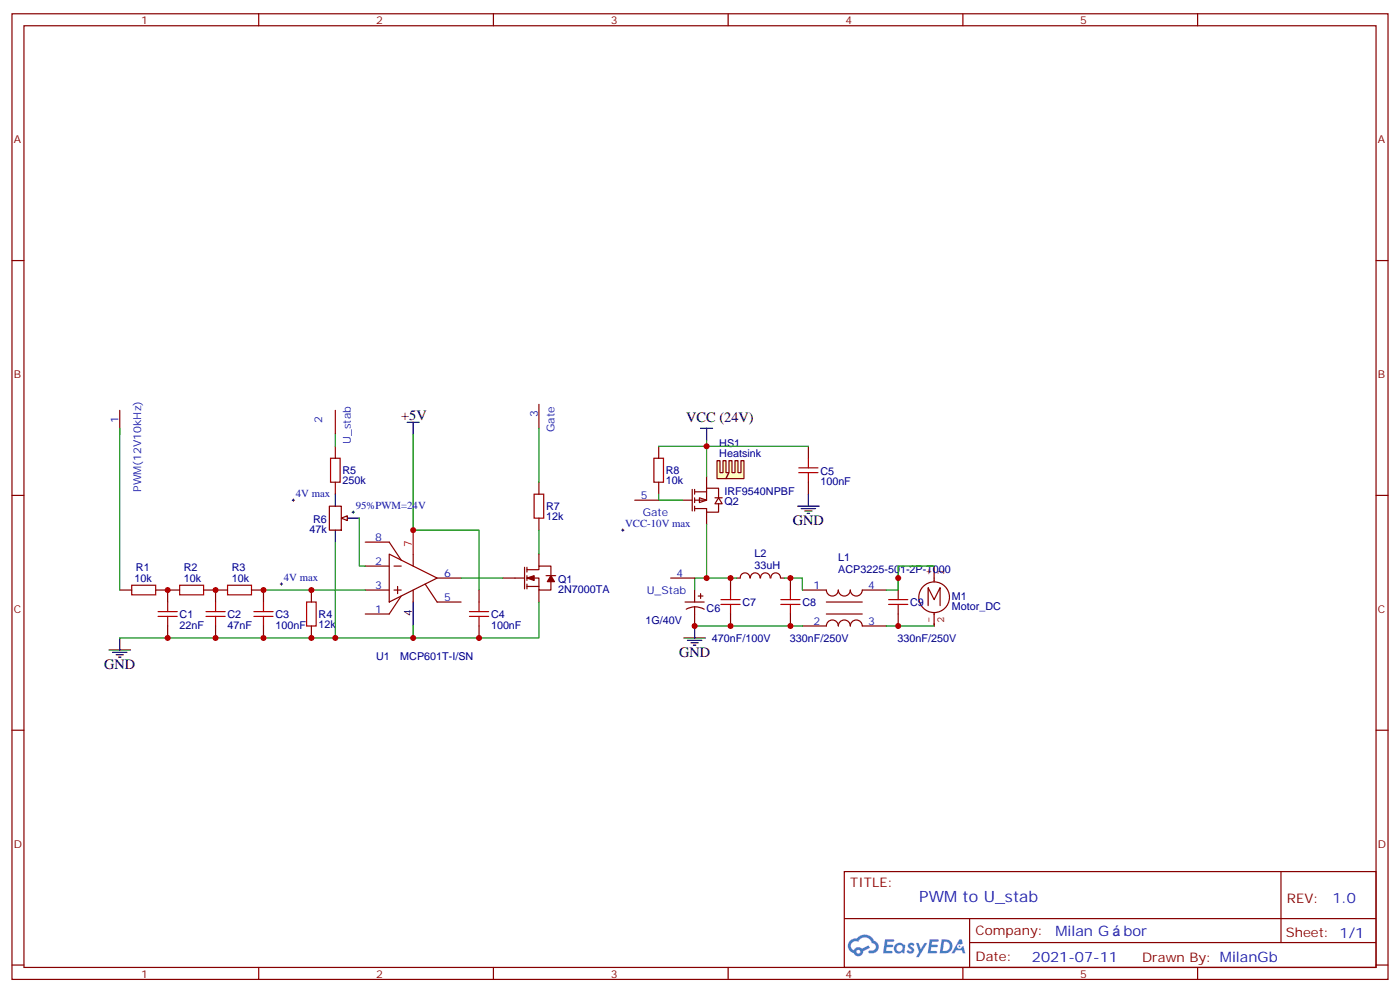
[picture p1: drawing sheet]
<svg xmlns="http://www.w3.org/2000/svg" width="412mm" height="292mm" viewBox="0 0 412 292" stroke-linecap="round" stroke-linejoin="round" font-family="sans-serif">
<g fill="none" stroke="#870000" stroke-width=".35">
<path d="M3.5 4.1h405.4v284.3h-405.4zM7.1 7.6h398.2v277.3h-398.2zM76.2 4.1v3.5M145.3 4.1v3.5M214.5 4.1v3.5M283.6 4.1v3.5M352.8 4.1v3.5M3.5 76.7h3.6M405.3 76.7h3.6M3.5 145.9h3.6M405.3 145.9h3.6M3.5 215h3.6"/>
<path d="M405.3 215h3.6M248.7 256.6h156.6v28.3h-156.6zM377.3 256.7v20.8M248.7 270.5h156.5M285.6 277.5h119.6M285.6 270.5v14.1M3.5 284.2h3.6M76.2 284.9v3.5M145.3 284.9v3.5M214.5 284.9v3.5M283.6 284.9v3.5M352.8 284.9v3.5"/>
<path d="M405.3 284.2h3.6"/>
</g>
<g fill="#5487ff">
<path d="M267.7 277.8a1.22 1.22 0 0 1 1.7 .3l-.4 .6a.47 .47 0 0 0-.3-.4 .47 .47 0 0 0-.5 .1l.1 .3a1.14 1.14 0 0 1 .8 1.7 1.14 1.14 0 0 1-1.9 0l-.2-.2 .5-.5 .7 .4a.29 .29 0 0 0 .3-.2 .29 .29 0 0 0-.2-.4 1.04 1.04 0 0 1-.6-1.7z"/>
<path d="M260.7 276.6h2.4l.3 .2-.2 .5h-1.8l-.1 .9h1.5l.3 .3-.3 .4h-1.6l-.2 1.1 1.7 .1 .2 .3-.2 .3h-2.6z"/>
<path d="M273.8 276.6h2.4l.3 .2-.1 .5h-1.8l-.2 .9h1.6l.3 .3-.4 .4h-1.6l-.1 1.1 1.7 .1 .2 .3-.2 .3h-2.6z"/>
<path d="M282.6 276.6h.7l.3 1.2-.6 .3a.69 .69 0 0 0-1 .3 .69 .69 0 0 0 .4 1 .69 .69 0 0 0 .9-.6l.5-.3 .6 2.2h-.8l-.2-.9h-1.8l-.5 .9h-.8z"/>
<path d="M269.8 277.7h.8l.6 1.8 1.1-1.8h.9l-2.6 4.1h-.8l.9-1.5z"/>
<path d="M277.4 276.6l-.6 4.1h1.3a2.11 2.11 0 0 0 2.5-2.1 2.11 2.11 0 0 0-2.5-2zM278.1 277.3a1.39 1.39 0 0 1 1.7 1.4 1.39 1.39 0 0 1-1.8 1.3h-.3z"/>
<path d="M263.7 278.2a1.54 1.54 0 0 0-.1 2.1 1.54 1.54 0 0 0 2.2 .2l.6 .2 .3-2.3-.2-.2-.4-.1a1.49 1.49 0 0 0-2.4 .1zM264 279.2a.94 .94 0 0 1 1.8 0 .94 .94 0 0 1-1.8 0z"/>
<path d="M250.4 276.9a2.18 2.18 0 0 0 1.1 3.8 1.44 1.44 0 0 0 1.6 .9 1.44 1.44 0 0 0 1.2-1.5l2-1-.5-.7-1.9 .9a1.47 1.47 0 0 0-2.4 .5 1.39 1.39 0 0 1-.7-2 1.39 1.39 0 0 1 2-.4 2.12 2.12 0 0 1 2.2-1.3 2.12 2.12 0 0 1 1.9 1.6 1.14 1.14 0 0 1 1.1 1.5 1.14 1.14 0 0 1-1.7 .7 .43 .43 0 0 0-.5 .3 .43 .43 0 0 0 .4 .5 1.98 1.98 0 0 0 2.5-1.2 1.98 1.98 0 0 0-1.2-2.5 3.1 3.1 0 0 0-5.3-.7l-.9 .1zM252.3 280.2a.55 .55 0 0 1 1.1 0 .55 .55 0 0 1-1.1 0z"/>
<circle cx="282.6" cy="278.7" r=".26"/>
</g>
<g fill="none" stroke="#a10000" stroke-width=".35">
<path d="M97.4 134.9h2.8v7.1h-2.8zM235.3 137.8h5.6M235.3 139.2h5.6M238.1 134.9v2.9M238.1 139.2v2.8M38.8 172.3h7.1v2.9h-7.1zM49.4 177.3v2.8M52.9 172.3h7.1v2.9h-7.1zM63.5 177.3v2.8M67 172.3h7.1v2.9h-7.1zM77.6 177.3v2.8M90.3 177.3h2.8v7h-2.8z"/>
<path d="M141.1 177.3v2.8M46.6 180.1h5.6M46.6 181.5h5.6M49.4 181.5v2.8M60.7 180.1h5.6M60.7 181.5h5.6M63.5 181.5v2.8M74.8 180.1h5.6M74.8 181.5h5.6M77.6 181.5v2.8M138.3 180.1h5.6M138.3 181.5h5.6"/>
<path d="M141.1 181.5v2.8"/>
</g>
<g fill="none" stroke="#870000" stroke-width=".35">
<path d="M98.8 131.4v3.5M238.1 131.4v3.5M97 149h3.5v7.1h-3.5zM98.8 142v3.5M238.1 142v3.5M35.3 173.7h3.5M45.9 173.7h7M49.4 173.7v3.6M60 173.7h7M63.5 173.7v3.6M74.1 173.7h3.5v3.6M91.7 173.7v3.6"/>
<path d="M141.1 173.7v3.6M49.4 184.3v3.6M63.5 184.3v3.6M77.6 184.3v3.6M91.7 184.3v3.6M141.1 184.3v3.6"/>
</g>
<path d="M98.8 145.5v3.5M98.8 156.1v3.5M102.3 152.6h3.5" fill="none" stroke="#000" stroke-width=".35"/>
<path d="M100.5 152.6l1.8-.7v1.4z" fill="#f0f0f0" stroke="#870000" stroke-width=".35"/>
<g fill="none" stroke="#870000" stroke-width=".35">
<path d="M35.3 120.8v7.1M98.8 120.8v7.1M194 131.4v3.5M107.6 159.6h7.1l3.5 5.3M158.7 142v3.5M158.7 152.6v3.5M194 142v3.5M107.6 166.7h7.1M107.6 173.7h7.1M114.7 163.2l14.1 7-14.1 7.1zM116.1 166.7h2.1M116.1 173.7h2.1"/>
<path d="M117.1 172.7v2.1M118.2 175.5l-3.5 5.3h-7.1M121.7 163.2v3.5M121.7 173.7v3.6M125.2 172l3.6 5.3h7M128.8 170.2h7M148.2 170.2h6.3M154.5 167v6.4M155.2 167.7h3.5v-1h3.6v2.8M155.2 170.2h3.5v3.5h3.6v-2.4M155.2 172.7h3.5M155.2 167v1.5"/>
<path d="M155.2 169.5v1.4M155.2 172v1.4M158.7 163.2v3.5M158.7 173.7v3.6M160.9 169.5h2.8"/>
</g>
<path d="M121.7 156.1v7.1" fill="none" stroke="#f00" stroke-width=".35"/>
<path d="M119.9 124.4h3.6M121.7 124.4v3.5M206.4 126.1h3.5M208.1 126.1v3.5M121.7 177.3v7M32.1 191.4h6.4M33.2 192.1h4.2M34.2 192.8h2.1M34.9 193.5h.7M35.3 187.9v3.5" fill="none" stroke="#000" stroke-width=".35"/>
<g fill="#870000" stroke="#870000" stroke-width=".35">
<path d="M155.2 170.2l2.1-.7v1.4z"/>
<path d="M162.3 169.5l1 1.8h-2.1z"/>
</g>
<path d="M192.6 134.9h2.8v7.1h-2.8zM157.3 145.5h2.9v7.1h-2.9z" fill="none" stroke="#a10000" stroke-width=".35"/>
<path d="M206 146.6l2.1 .7-2.1 .7z" fill="#fff" stroke="#870000" stroke-width=".35"/>
<g fill="none" stroke="#870000" stroke-width=".35">
<path d="M201.1 147.3h2.8M203.9 144.1v6.4M204.6 144.8h3.5M204.6 144.1v1.4M204.6 146.6v1.4M204.6 149v1.5M208.1 143.8h3.6v2.8M208.1 143.8v3.5h-3.5M208.1 140.2v3.6M208.1 150.8v3.5M210.6 146.6h2.1M211.7 146.6l1 1.7h-2.1z"/>
<path d="M211.7 148.3v2.5h-3.6v-1h-3.5"/>
</g>
<path d="M201.4 187.9h6.4M202.5 188.6h4.2M203.6 189.3h2.1M204.3 190h.7M204.6 184.3v3.6" fill="none" stroke="#000" stroke-width=".35"/>
<path d="M273.4 178.3v-5.3l1.8 3.6 1.7-3.6v5.3M275.2 166.7v4.6M279.7 175.9a4.5 4.5 0 0 0-6.5-4.1 4.5 4.5 0 0 0-.8 7.6 4.5 4.5 0 0 0 7.2-2.6l.1-.7M275.2 180.4v3.9" fill="none" stroke="#850000" stroke-width=".35"/>
<g fill="#ffffc2" stroke="#850000" stroke-width=".35">
<path d="M211.2 135.6h.9v3.6h.9v-3.6h.9v3.6h.8l-.8 1.7h-2.7z"/>
<path d="M214.7 135.6h.9v3.6h.9v-3.6h.9v3.6h.9v-3.6h.8v5.3h-5.2l.8-1.7z"/>
</g>
<g fill="none" stroke="#008700" stroke-width=".35">
<path d="M35.3 126.1v47.6M98.8 127.9v3.5M121.7 127.9v28.2h19.4v17.6M158.7 126.1v15.9M194 131.4h44.1M208.1 129.6v10.6M98.8 159.6v28.3M105.8 152.6v14.1h1.8M158.7 156.1v7.1M194 145.5v1.8h7.1M208.1 154.3v15.9M77.6 173.7h30"/>
<path d="M135.8 170.2h12.4M158.7 177.3v10.6h-123.4M217 170.2h-12.4v3.5M231.1 170.2h5.3v3.5M275.2 166.7h-10.6v7h-3.5M121.7 184.3v3.6M204.6 184.3h31.8M261.1 184.3h14.1"/>
</g>
<g fill="none" stroke="#870000" stroke-width=".35">
<path d="M158.7 119.1v7M187 147.3h7M197.6 170.2h7M201.8 177.3h5.6M204.6 178.7l1.5 .2 1.3 .5M204.6 178.7l-2.5 .7M204.6 173.7v3.6M204.6 178.7v5.6M205.7 175.5h1.4M206.4 174.8v1.4M215.2 170.2v3.5M217 170.2h1"/>
<path d="M218.1 170.2a1.41 1.41 0 0 1 1.4-1.5 1.41 1.41 0 0 1 1.4 1.5M221.1 170.2a1.41 1.41 0 0 1 1.4-1.5 1.41 1.41 0 0 1 1.4 1.5M224 170.2a1.41 1.41 0 0 1 1.4-1.5 1.41 1.41 0 0 1 1.4 1.5M227.1 170.2a1.41 1.41 0 0 1 1.4-1.5 1.41 1.41 0 0 1 1.4 1.5M230 170.2h1.1M232.8 170.2v3.5M236.4 173.7h7a1.76 1.76 0 0 0 1.8 1.8 1.76 1.76 0 0 0 1.7-1.8 1.76 1.76 0 0 0 1.8 1.8 1.76 1.76 0 0 0 1.8-1.8 1.76 1.76 0 0 0 1.7 1.8 1.76 1.76 0 0 0 1.8-1.8h7.1M243.4 177.3h10.6M264.6 170.2v3.5M215.2 180.8v3.5M232.8 180.8v3.5M236.4 184.3h7a1.76 1.76 0 0 1 1.8-1.7 1.76 1.76 0 0 1 1.7 1.7 1.76 1.76 0 0 1 1.8-1.7 1.76 1.76 0 0 1 1.8 1.7 1.76 1.76 0 0 1 1.7-1.7 1.76 1.76 0 0 1 1.8 1.7h7.1"/>
<path d="M243.4 180.8h10.6M264.6 180.8v3.5"/>
</g>
<path d="M212.4 176.6h5.6M212.4 178h5.6M215.2 173.7v2.9M215.2 178v2.8M230 176.6h5.7M230 178h5.7M232.8 173.7v2.9M232.8 178v2.8M261.8 176.6h5.6M261.8 178h5.6M264.6 173.7v2.9M264.6 178v2.8" fill="none" stroke="#a10000" stroke-width=".35"/>
<path d="M86.1 147.3h.7M86.4 146.9v.7M103.7 150.8h.7M104.1 150.5v.7M183.1 156.1h.7M183.4 155.8v.7M82.5 172h.8M82.9 171.6v.7" fill="none" stroke="#000" stroke-width=".29"/>
<path d="M234.9 149h6.4M236 149.8h4.2M237.1 150.5h2.1M237.8 151.2h.7M238.1 145.5v3.5" fill="none" stroke="#000" stroke-width=".35"/>
<g fill="#c00">
<circle cx="49.4" cy="187.9" r=".88"/>
<circle cx="49.4" cy="173.7" r=".88"/>
<circle cx="63.5" cy="187.9" r=".88"/>
<circle cx="63.5" cy="173.7" r=".88"/>
<circle cx="77.6" cy="187.9" r=".88"/>
<circle cx="91.7" cy="187.9" r=".88"/>
<circle cx="77.6" cy="173.7" r=".88"/>
<circle cx="141.1" cy="187.9" r=".88"/>
<circle cx="121.7" cy="156.1" r=".88"/>
<circle cx="91.7" cy="173.7" r=".88"/>
<circle cx="98.8" cy="187.9" r=".88"/>
<circle cx="121.7" cy="187.9" r=".88"/>
<circle cx="208.1" cy="131.4" r=".88"/>
<circle cx="232.8" cy="184.3" r=".88"/>
<circle cx="215.2" cy="184.3" r=".88"/>
<circle cx="264.6" cy="184.3" r=".88"/>
<circle cx="264.6" cy="170.2" r=".88"/>
<circle cx="232.8" cy="170.2" r=".88"/>
<circle cx="215.2" cy="170.2" r=".88"/>
<circle cx="208.1" cy="170.2" r=".88"/>
<circle cx="204.6" cy="184.3" r=".88"/>
</g>
<text font-size="4.6" fill="#00f" x="270.8" y="265.7">PWM to U_stab</text>
<g font-size="4.2">
<text x="118.2" y="123.6">+5V</text>
<text x="202.1" y="124.2">VCC (24V)</text>
<text x="233.5" y="154.7">GND</text>
<text x="30.7" y="197">GND</text>
<text x="200" y="193.5">GND</text>
</g>
<g font-size="4.2" fill="#00f">
<text x="392.5" y="265.9">1.0</text>
<text x="310.9" y="275.5">Milan G</text>
<text x="331" y="275.5">bor</text>
<text x="304" y="283.3">2021-07-11</text>
</g>
<g font-size="3.9" fill="#800">
<text x="250.5" y="261.2">TITLE:</text>
<text x="379.1" y="265.9">REV:</text>
<text x="287.4" y="275.4">Company:</text>
<text x="378.7" y="276">Sheet: 1/1</text>
<text x="287.4" y="283.1">Date:</text>
<text x="336.4" y="283.2">Drawn By: MilanGb</text>
</g>
<g font-size="3.2" fill="#800">
<text x="41.6" y="7.1">1</text>
<text x="110.8" y="7.1">2</text>
<text x="179.9" y="7.1">3</text>
<text x="249.1" y="7.1">4</text>
<text x="318.2" y="7.1">5</text>
<text x="4.1" y="42.2">A</text>
<text x="405.9" y="42.2">A</text>
<text x="4.1" y="111.3">B</text>
<text x="405.9" y="111.3">B</text>
<text x="4.1" y="180.4">C</text>
<text x="405.9" y="180.4">C</text>
<text x="4.1" y="249.6">D</text>
<text x="405.9" y="249.6">D</text>
<text x="41.6" y="287.9">1</text>
<text x="110.8" y="287.9">2</text>
<text x="179.9" y="287.9">3</text>
<text x="249.1" y="287.9">4</text>
<text x="318.2" y="287.9">5</text>
</g>
<g font-size="3.2" fill="#00f">
<text x="34.9" y="124.6" transform="rotate(-90 34.9 124.6)">1</text>
<text x="94.9" y="124.6" transform="rotate(-90 94.9 124.6)">2</text>
<text x="158.4" y="122.8" transform="rotate(-90 158.4 122.8)">3</text>
<text x="103.4" y="130.7" transform="rotate(-90 103.4 130.7)">U_stab</text>
<text x="163.3" y="127.2" transform="rotate(-90 163.3 127.2)">Gate</text>
<text x="41.6" y="144.8" transform="rotate(-90 41.6 144.8)">PWM(12V10kHz)</text>
<text x="87.1" y="146.4">4V max</text>
<text x="104.8" y="149.9">95%PWM=24V</text>
<text x="188.7" y="146.9">5</text>
<text x="184.1" y="155.2">VCC-10V max</text>
<text x="189.3" y="151.9">Gate</text>
<text x="110.5" y="159.3">8</text>
<text x="110.5" y="166.3">2</text>
<text x="83.6" y="171.1">4V max</text>
<text x="110.5" y="173.4">3</text>
<text x="130.9" y="169.9">6</text>
<text x="199.3" y="169.9">4</text>
<text x="239.6" y="173.4">1</text>
<text x="255.8" y="173.4">4</text>
<text x="130.9" y="176.9">5</text>
<text x="190.5" y="174.8">U_Stab</text>
<text x="110.5" y="180.4">1</text>
<text x="239.6" y="184">2</text>
<text x="255.8" y="184">3</text>
</g>
<g font-size="3.2" fill="#000080">
<text x="211.9" y="131.6">HS1</text>
<text x="211.9" y="134.6">Heatsink</text>
<text x="100.9" y="142.6">250k</text>
<text x="100.9" y="139.6">R5</text>
<text x="196.1" y="142.6">10k</text>
<text x="196.1" y="139.6">R8</text>
<text x="241.7" y="142.9">100nF</text>
<text x="241.7" y="139.8">C5</text>
<text x="213.4" y="145.6">IRF9540NPBF</text>
<text x="213.4" y="148.6">Q2</text>
<text x="92.3" y="153.9">R6</text>
<text x="160.9" y="153.2">12k</text>
<text x="160.9" y="150.2">R7</text>
<text x="91.2" y="157">47k</text>
<text x="222.2" y="167.6">33uH</text>
<text x="222.2" y="164.1">L2</text>
<text x="246.9" y="165.3">L1</text>
<text x="39.6" y="171.4">10k</text>
<text x="40" y="168.2">R1</text>
<text x="54.2" y="171.3">10k</text>
<text x="54.2" y="168.2">R2</text>
<text x="68.3" y="171.3">10k</text>
<text x="68.3" y="168.2">R3</text>
<text x="164.4" y="171.5">Q1</text>
<text x="246.9" y="168.8">ACP3225-501-2P-T000</text>
<text x="164.4" y="174.6">2N7000TA</text>
<text x="218.7" y="178.6">C7</text>
<text x="236.4" y="178.6">C8</text>
<text x="268.1" y="178.6">C9</text>
<text x="280.4" y="179.6">Motor_DC</text>
<text x="280.4" y="176.7">M1</text>
<text x="52.9" y="185.2">22nF</text>
<text x="52.9" y="182.1">C1</text>
<text x="67" y="185.2">47nF</text>
<text x="67" y="182.1">C2</text>
<text x="81.1" y="185.2">100nF</text>
<text x="81.1" y="182.1">C3</text>
<text x="93.8" y="184.9">12k</text>
<text x="93.8" y="182">R4</text>
<text x="144.6" y="185.2">100nF</text>
<text x="144.6" y="182.1">C4</text>
<text x="190.1" y="183.6">1G/40V</text>
<text x="208.1" y="180.1">C6</text>
<text x="209.7" y="188.9">470nF/100V</text>
<text x="232.7" y="188.9">330nF/250V</text>
<text x="264.4" y="188.9">330nF/250V</text>
<text x="110.8" y="194.2">U1</text>
<text x="117.9" y="194.2">MCP601T-I/SN</text>
</g>
<text font-size="3.2" fill="#f00" x="121.4" y="161" transform="rotate(-90 121.4 161)">7</text>
<g font-size="3.2" fill="#840000">
<text x="274.5" y="169.4" transform="rotate(-90 274.5 169.4)">+</text>
<text x="278.2" y="169.4" transform="rotate(-90 278.2 169.4)">1</text>
<text x="274.5" y="183.5" transform="rotate(-90 274.5 183.5)">-</text>
<text x="278.2" y="183.5" transform="rotate(-90 278.2 183.5)">2</text>
</g>
<text font-size="3.2" x="121.4" y="181.4" transform="rotate(-90 121.4 181.4)">4</text>
</svg>
